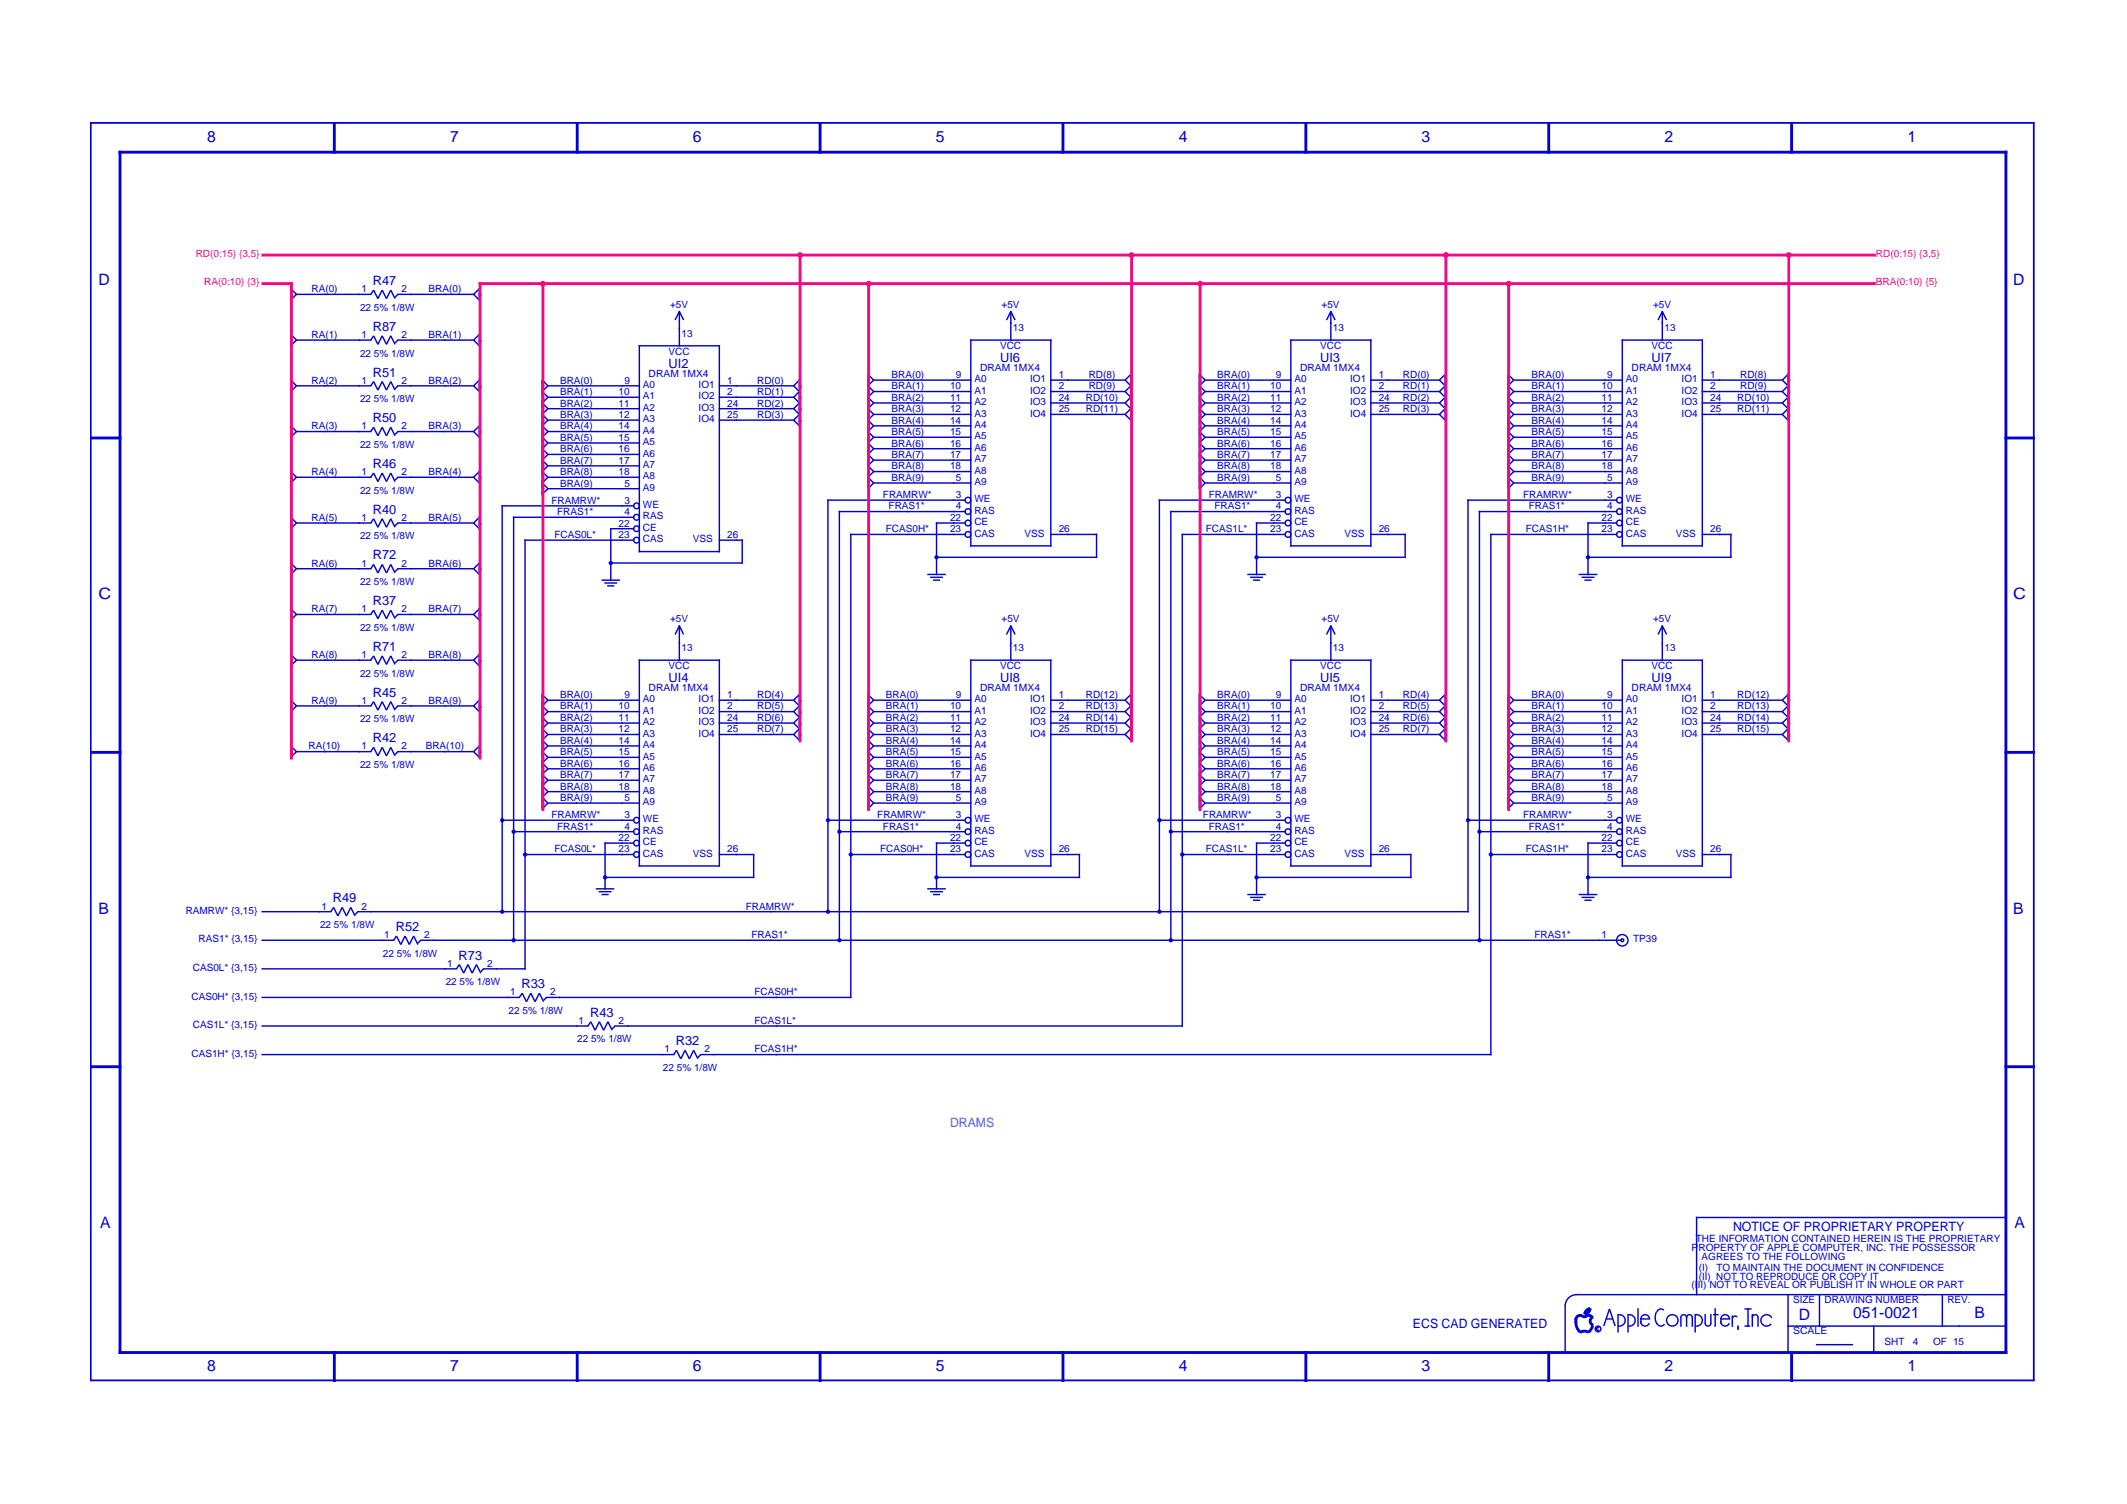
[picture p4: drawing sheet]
<svg xmlns="http://www.w3.org/2000/svg" width="420mm" height="297mm" viewBox="0 0 420 297" stroke-linecap="round" stroke-linejoin="round" font-family="sans-serif">
<path d="M17.8 24.3h384.1M17.9 24.1v248.7M401.7 24.1v248.7M17.8 272.6h384.1" fill="none" stroke="#0000d3" stroke-width=".35"/>
<g fill="none" stroke="#0000d3" stroke-width=".56">
<path d="M23.4 30.1h373.1M23.7 29.8v237.6M66 24.1v6.2M114 24.1v6.2M162 24.1v6.2M210 24.1v6.2M258 24.1v6.2M305.9 24.1v6.2M353.9 24.1v6.2M396.2 29.8v237.6M17.8 86.5h6.2M396 86.5h5.9"/>
<path d="M17.8 148.6h6.2M396 148.6h5.9M17.8 210.7h6.2M396 210.7h5.9M313.4 259.9l.7-.1 .5 .5M313.4 259.9a.81 .81 0 0 1-1.1-.1 .85 .85 0 0 0-1 .8M313.4 258.8l.7-.4a1.18 1.18 0 0 1-1.1 1.1zM23.4 267.1h373.1M66 266.8v6M114 266.8v6M162 266.8v6M210 266.8v6"/>
<path d="M258 266.8v6M305.9 266.8v6M311.3 260.3v.9M311.3 260.9a2.54 2.54 0 0 0 .9 2.2M312.1 263.2a1.41 1.41 0 0 1 1.7 0M314.6 261.8l-.3 .7-.5 .6M314.7 260.1a.85 .85 0 0 0-.6 .9 .85 .85 0 0 0 .7 .7M353.9 266.8v6"/>
</g>
<g fill="none" stroke="#0000d3" stroke-width=".28">
<path d="M57.4 57l1.2 1.1-1.2 1.2M57.4 56.9v2.5M58.4 58.1h15M73.2 58.1l.6-.8 .8 1.7 .9-1.7 .8 1.7 .9-1.7 .8 1.7M78.5 58.1h15.2M78.6 58.1l-.6 .6M94.7 57l-1.1 1.1 1.1 1.2M94.7 56.9v2.5M57.4 65.9v2.5M57.4 74.9v2.6M57.4 66l1.2 1.2-1.2 1.1M57.4 75.1l1.2 1.1-1.2 1.1"/>
<path d="M58.4 76.2h15M58.4 67.2h15M73.2 76.2l.6-.8 .8 1.6 .9-1.6 .8 1.6 .9-1.6 .8 1.6M73.2 67.2l.6-.9 .8 1.7 .9-1.7 .8 1.7 .9-1.7 .8 1.7M78.5 76.2h15.2M78.5 67.2h15.2M78.6 76.2l-.6 .6M78.6 67.2l-.6 .5M94.7 65.9v2.5M94.7 74.9v2.6M94.7 66l-1.1 1.2 1.1 1.1M94.7 75.1l-1.1 1.1 1.1 1.1"/>
<path d="M107.1 75.1l1.1 1.1-1.1 1.1 1.1 1.2-1.1 1.1 1.1 1.1-1.1 1.1 1.1 1.2-1.1 1.1 1.1 1.1-1.1 1.2 1.1 1.1-1.1 1.1 1.1 1.1-1.1 1.2 1.1 1.1-1.1 1.1 1.1 1.2-1.1 1.1 1.1 1.1-1.1 1.1M107.1 74.9v22.9M108.1 78.5h18.3M108.1 76.2h18.3M126.2 68.3h16M126.3 68.2v40.9M133.3 63.2l.9-1.7 .8 1.7M134.2 61.4v7M142 78.5h14.9M142 76.2h14.9M142.1 68.2v40.9M157.9 75.1l-1.1 1.1 1.1 1.1-1.1 1.2 1.1 1.1-1.1 1.1 1.1 1.1-1.1 1.2 1.1 1.1"/>
<path d="M157.9 74.9v9.3M171.4 73.9l1.2 1.2-1.2 1.1 1.2 1.1-1.2 1.2 1.2 1.1-1.2 1.1 1.2 1.1-1.2 1.2 1.2 1.1-1.2 1.1 1.2 1.2-1.2 1.1 1.2 1.1-1.2 1.1 1.2 1.2-1.2 1.1 1.2 1.1-1.2 1.2 1.2 1.1-1.2 1.1M171.4 73.8v22.9M172.4 79.6h19.5M172.4 77.3h19.5M172.4 75.1h19.5M191.6 67.2h16.1M191.8 67v40.9M198.8 63.2l.9-1.7 .8 1.7M199.7 61.4v5.9M207.4 79.6h15M207.4 77.3h15"/>
<path d="M207.4 75.1h15M207.6 67v40.9M223.4 73.9l-1.2 1.2 1.2 1.1-1.2 1.1 1.2 1.2-1.2 1.1 1.2 1.1-1.2 1.1 1.2 1.2M223.4 73.8v9.3M236.9 73.9l1.2 1.2-1.2 1.1 1.2 1.1-1.2 1.2 1.2 1.1-1.2 1.1 1.2 1.1-1.2 1.2 1.2 1.1-1.2 1.1 1.2 1.2-1.2 1.1 1.2 1.1-1.2 1.1 1.2 1.2-1.2 1.1 1.2 1.1-1.2 1.2 1.2 1.1-1.2 1.1M236.9 73.8v22.9M237.9 79.6h17.2M237.9 77.3h17.2M237.9 75.1h17.2M254.8 67.2h16.1M255 67v40.9M262 63.2l.9-1.7 .8 1.7"/>
<path d="M262.9 61.4v5.9M270.7 79.6h13.8M270.7 77.3h13.8M270.7 75.1h13.8M270.8 67v40.9M285.5 73.9l-1.2 1.2 1.2 1.1-1.2 1.1 1.2 1.2-1.2 1.1 1.2 1.1-1.2 1.1 1.2 1.2M285.5 73.8v9.3M297.9 73.9l1.1 1.2-1.1 1.1 1.1 1.1-1.1 1.2 1.1 1.1-1.1 1.1 1.1 1.1-1.1 1.2 1.1 1.1-1.1 1.1 1.1 1.2-1.1 1.1 1.1 1.1-1.1 1.1 1.1 1.2-1.1 1.1 1.1 1.1-1.1 1.2 1.1 1.1-1.1 1.1M297.9 73.8v22.9M298.9 79.6h21.7M298.9 77.3h21.7M298.9 75.1h21.7"/>
<path d="M320.3 67.2h16.1M320.5 67v40.9M327.5 63.2l.9-1.7 .8 1.7M328.4 61.4v5.9M336.1 79.6h16.1M336.1 77.3h16.1M336.1 75.1h16.1M336.3 67v40.9M353.2 73.8v9.3M353.2 73.9l-1.1 1.2 1.1 1.1-1.1 1.1 1.1 1.2-1.1 1.1 1.1 1.1-1.1 1.1 1.1 1.2M57.4 84v2.5M57.4 93v2.5"/>
<path d="M57.4 84.1l1.2 1.1-1.2 1.2M57.4 93.1l1.2 1.2-1.2 1.1M58.4 94.3h15M58.4 85.2h15M73.2 94.3l.6-.9 .8 1.7 .9-1.7 .8 1.7 .9-1.7 .8 1.7M73.2 85.2l.6-.8 .8 1.7 .9-1.7 .8 1.7 .9-1.7 .8 1.7M78.5 94.3h15.2M78.5 85.2h15.2M78.6 94.3l-.6 .5M78.6 85.2l-.6 .6M94.7 84v2.5M94.7 93v2.5"/>
<path d="M94.7 84.1l-1.1 1.1 1.1 1.2M94.7 93.1l-1.1 1.2 1.1 1.1M99.1 99.9h26.2M99.2 99.8v80.4M108.1 83h18.3M108.1 80.7h18.3M108.1 96.5h18.3M108.1 94.3h18.3M108.1 92h18.3M108.1 89.7h18.3M108.1 87.5h18.3M108.1 85.2h18.3"/>
<path d="M142 83h14.9M142 80.7h14.9M163.4 98.8h27.4M163.5 98.6v81.6M172.4 81.8h19.5M172.4 95.4h19.5M172.4 93.1h19.5M172.4 90.9h19.5M172.4 88.6h19.5M172.4 86.4h19.5M172.4 84.1h19.5M207.4 81.8h15"/>
<path d="M228.9 98.8h25.1M229 98.6v81.6M237.9 81.8h17.2M237.9 95.4h17.2M237.9 93.1h17.2M237.9 90.9h17.2M237.9 88.6h17.2M237.9 86.4h17.2M237.9 84.1h17.2M270.7 81.8h13.8M289.8 98.8h29.7M290 98.6v81.6"/>
<path d="M298.9 81.8h21.7M298.9 95.4h21.7M298.9 93.1h21.7M298.9 90.9h21.7M298.9 88.6h21.7M298.9 86.4h21.7M298.9 84.1h21.7M336.1 81.8h16.1M57.4 102v2.6M57.4 111.1v2.5M57.4 102.2l1.2 1.1-1.2 1.1M57.4 111.2l1.2 1.1-1.2 1.2"/>
<path d="M58.4 103.3h15M58.4 112.3h15M73.2 112.3l.6-.8 .8 1.7 .9-1.7 .8 1.7 .9-1.7 .8 1.7M73.2 103.3l.6-.9 .8 1.7 .9-1.7 .8 1.7 .9-1.7 .8 1.7M78.5 103.3h15.2M78.5 112.3h15.2M78.6 112.3l-.6 .6M78.6 103.3l-.6 .6M94.7 102v2.6M94.7 111.1v2.5M94.7 102.2l-1.1 1.1 1.1 1.1M94.7 111.2l-1.1 1.1 1.1 1.2"/>
<path d="M101.3 102.2h24M101.5 102v83.8M103.6 106.7h21.7M103.7 106.5v85M118.8 114.6h3.7M119.4 115.1h2.5M119.9 115.7h1.5M120.5 104.4h4.8M120.5 111.2h26.3M120.6 104.3v10.4M126.2 108.9h16M142 106.7h4.8"/>
<path d="M146.6 106.5v4.8M165.7 101h25.1M165.8 100.9v84.9M167.9 105.6h22.9M168.1 105.4v91.7M183.2 113.5h3.6M183.7 114h2.6M184.3 114.6h1.4M184.9 103.3h5.9M184.9 110.1h31.8M185 103.2v10.4M191.6 107.8h16.1"/>
<path d="M207.4 105.6h9.3M216.6 105.4v4.8M231.1 101h22.9M231.3 100.9v84.9M233.4 105.6h20.6M233.5 105.4v97.4M246.4 113.5h3.6M246.9 114h2.6M247.5 114.6h1.4M248.1 103.3h5.9M248.1 110.1h29.6M248.2 103.2v10.4"/>
<path d="M254.8 107.8h16.1M270.7 105.6h7M277.6 105.4v4.8M292.1 101h27.4M292.2 100.9v84.9M294.4 105.6h25.1M294.5 105.4v103M311.9 113.5h3.6M312.4 114h2.6M313 114.6h1.4M313.5 103.3h6M313.5 110.1h28.6"/>
<path d="M313.7 103.2v10.4M320.3 107.8h16.1M336.1 105.6h6M341.9 105.4v4.8M57.4 120.1v2.5M57.4 129.1v2.6M57.4 138.1v2.6M57.4 138.3l1.2 1.1-1.2 1.1M57.4 120.2l1.2 1.2-1.2 1.1M57.4 129.3l1.2 1.1-1.2 1.1M58.4 130.4h15M58.4 139.4h15"/>
<path d="M58.4 121.4h15M73.2 139.4l.6-.8 .8 1.7 .9-1.7 .8 1.7 .9-1.7 .8 1.7M73.2 130.4l.6-.9 .8 1.7 .9-1.7 .8 1.7 .9-1.7 .8 1.7M73.2 121.4l.6-.9 .8 1.7 .9-1.7 .8 1.7 .9-1.7 .8 1.7M78.5 130.4h15.2M78.5 139.4h15.2M78.5 121.4h15.2M78.6 139.4l-.6 .6M78.6 130.4l-.6 .6M78.6 121.4l-.6 .5M94.7 120.1v2.5M94.7 129.1v2.6"/>
<path d="M94.7 138.1v2.6M94.7 138.3l-1.1 1.1 1.1 1.1M94.7 120.2l-1.1 1.2 1.1 1.1M94.7 129.3l-1.1 1.1 1.1 1.1M107.1 137v22.9M107.1 137.2l1.1 1.1-1.1 1.1 1.1 1.1-1.1 1.2 1.1 1.1-1.1 1.1 1.1 1.2-1.1 1.1 1.1 1.1-1.1 1.1 1.1 1.2-1.1 1.1 1.1 1.1-1.1 1.2 1.1 1.1-1.1 1.1 1.1 1.2-1.1 1.1 1.1 1.1-1.1 1.1M108.1 138.3h18.3M126.2 130.4h16M126.3 130.2v41M133.3 125.3l.9-1.7 .8 1.7M134.2 123.5v7M142 138.3h14.9"/>
<path d="M142.1 130.2v41M157.9 137v9.3M157.9 137.2l-1.1 1.1 1.1 1.1-1.1 1.1 1.1 1.2-1.1 1.1 1.1 1.1-1.1 1.2 1.1 1.1M171.4 137v22.9M171.4 137.2l1.2 1.1-1.2 1.1 1.2 1.1-1.2 1.2 1.2 1.1-1.2 1.1 1.2 1.2-1.2 1.1 1.2 1.1-1.2 1.1 1.2 1.2-1.2 1.1 1.2 1.1-1.2 1.2 1.2 1.1-1.2 1.1 1.2 1.2-1.2 1.1 1.2 1.1-1.2 1.1M172.4 138.3h19.5M191.6 130.4h16.1M191.8 130.2v41M198.8 125.3l.9-1.7 .8 1.7M199.7 123.5v7M207.4 138.3h15M207.6 130.2v41"/>
<path d="M223.4 137v9.3M223.4 137.2l-1.2 1.1 1.2 1.1-1.2 1.1 1.2 1.2-1.2 1.1 1.2 1.1-1.2 1.2 1.2 1.1M236.9 137v22.9M236.9 137.2l1.2 1.1-1.2 1.1 1.2 1.1-1.2 1.2 1.2 1.1-1.2 1.1 1.2 1.2-1.2 1.1 1.2 1.1-1.2 1.1 1.2 1.2-1.2 1.1 1.2 1.1-1.2 1.2 1.2 1.1-1.2 1.1 1.2 1.2-1.2 1.1 1.2 1.1-1.2 1.1M237.9 138.3h17.2M254.8 130.4h16.1M255 130.2v41M262 125.3l.9-1.7 .8 1.7M262.9 123.5v7M270.7 138.3h13.8M270.8 130.2v41M285.5 137v9.3"/>
<path d="M285.5 137.2l-1.2 1.1 1.2 1.1-1.2 1.1 1.2 1.2-1.2 1.1 1.2 1.1-1.2 1.2 1.2 1.1M297.9 137v22.9M297.9 137.2l1.1 1.1-1.1 1.1 1.1 1.1-1.1 1.2 1.1 1.1-1.1 1.1 1.1 1.2-1.1 1.1 1.1 1.1-1.1 1.1 1.1 1.2-1.1 1.1 1.1 1.1-1.1 1.2 1.1 1.1-1.1 1.1 1.1 1.2-1.1 1.1 1.1 1.1-1.1 1.1M298.9 138.3h21.7M320.3 130.4h16.1M320.5 130.2v41M327.5 125.3l.9-1.7 .8 1.7M328.4 123.5v7M336.1 138.3h16.1M336.3 130.2v41M353.2 137v9.3M353.2 137.2l-1.1 1.1 1.1 1.1-1.1 1.1 1.1 1.2-1.1 1.1 1.1 1.1-1.1 1.2 1.1 1.1"/>
<path d="M57.4 147.2v2.5M57.4 147.3l1.2 1.1-1.2 1.2M58.4 148.4h15M73.2 148.4l.6-.8 .8 1.7 .9-1.7 .8 1.7 .9-1.7 .8 1.7M78.5 148.4h15.2M78.6 148.4l-.6 .6M94.7 147.2v2.5M94.7 147.3l-1.1 1.1 1.1 1.2M108.1 145.1h18.3M108.1 142.8h18.3M108.1 140.5h18.3M108.1 158.6h18.3"/>
<path d="M108.1 156.4h18.3M108.1 154.1h18.3M108.1 151.8h18.3M108.1 149.6h18.3M108.1 147.3h18.3M142 145.1h14.9M142 142.8h14.9M142 140.5h14.9M172.4 145.1h19.5M172.4 142.8h19.5M172.4 140.5h19.5M172.4 158.6h19.5"/>
<path d="M172.4 156.4h19.5M172.4 154.1h19.5M172.4 151.8h19.5M172.4 149.6h19.5M172.4 147.3h19.5M207.4 145.1h15M207.4 142.8h15M207.4 140.5h15M237.9 145.1h17.2M237.9 142.8h17.2M237.9 140.5h17.2M237.9 158.6h17.2"/>
<path d="M237.9 156.4h17.2M237.9 154.1h17.2M237.9 151.8h17.2M237.9 149.6h17.2M237.9 147.3h17.2M270.7 145.1h13.8M270.7 142.8h13.8M270.7 140.5h13.8M298.9 145.1h21.7M298.9 142.8h21.7M298.9 140.5h21.7M298.9 158.6h21.7"/>
<path d="M298.9 156.4h21.7M298.9 154.1h21.7M298.9 151.8h21.7M298.9 149.6h21.7M298.9 147.3h21.7M336.1 145.1h16.1M336.1 142.8h16.1M336.1 140.5h16.1M99.1 162h26.2M101.3 164.3h24M103.6 168.8h21.7M117.7 175.5h3.7"/>
<path d="M118.3 176.1h2.5M118.8 176.7h1.4M119.4 166.5h5.9M119.4 173.3h29.6M119.5 166.4v9.3M126.2 171h16M142 168.8h7M148.9 168.6v4.8M163.4 162h27.4M165.7 164.3h25.1M167.9 168.8h22.9M183.2 175.5h3.6"/>
<path d="M183.7 176.1h2.6M184.3 176.7h1.4M184.9 166.5h5.9M184.9 173.3h28.5M185 166.4v9.3M191.6 171h16.1M207.4 168.8h6M213.2 168.6v4.8M228.9 162h25.1M231.1 164.3h22.9M233.4 168.8h20.6M246.4 176.7h3.6"/>
<path d="M246.9 177.2h2.6M247.5 177.8h1.4M248.1 166.5h5.9M248.1 173.3h30.7M248.2 166.4v10.4M254.8 171h16.1M270.7 168.8h8.1M278.7 168.6v4.8M289.8 162h29.7M292.1 164.3h27.4M294.4 168.8h25.1M311.9 176.7h3.6"/>
<path d="M312.4 177.2h2.6M313 177.8h1.4M313.5 166.5h6M313.5 173.3h28.6M313.7 166.4v10.4M320.3 171h16.1M336.1 168.8h6M341.9 168.6v4.8M51.6 185.7h26.3M51.6 180.1h13.9M51.6 191.3h38.7M51.6 197h51.1"/>
<path d="M65.3 180.1l.6-.9 .8 1.7 .9-1.7 .8 1.7 .9-1.7 .8 1.7M70.6 180.1h219.5M70.7 180.1l-.6 .5M77.8 185.7l.5-.8 .9 1.6 .8-1.6 .9 1.6 .8-1.6 .8 1.6M83 185.7h237.3M83.1 185.7l-.6 .6M90.2 191.3l.5-.8 .9 1.7 .8-1.7 .9 1.7 .8-1.7 .9 1.7M95.4 191.3h8.5M95.5 191.3l-.5 .6M102.6 197l.6-.9 .8 1.7 .8-1.7 .9 1.7 .8-1.7 .9 1.7M107.8 197h60.4M107.9 197l-.5 .6"/>
<path d="M51.6 208.3h81.6M51.6 202.6h64.7M116.1 202.6l.6-.8 .8 1.7 .9-1.7 .8 1.7 .9-1.7 .8 1.7M121.4 202.6h112.3M121.5 202.6l-.6 .6M133.1 208.3l.5-.9 .9 1.7 .8-1.7 .9 1.7 .8-1.7 .9 1.7M138.3 208.3h156.3M138.4 208.3l-.5 .5M309.2 257.8v9.3M311.3 255.7h84.9M311.4 255.7a2.26 2.26 0 0 0-2.2 2.3M319.6 259.5v3.7"/>
<path d="M319.6 259.7a1.13 1.13 0 0 1 1.4 1.1 1.13 1.13 0 0 1-1.4 1.1M321.6 259.5v3.7M321.6 259.7a1.13 1.13 0 0 1 1.4 1.1 1.13 1.13 0 0 1-1.4 1.1M323.6 258.4v3.6M327.2 259.1a2.54 2.54 0 0 0 .1 2.5M327.5 258.8l-.3 .3M328.7 258.8l-.7-.3-.6 .4M334.9 259.5v3.7M334.9 259.7a1.13 1.13 0 0 1 1.4 1.1 1.13 1.13 0 0 1-1.4 1.1M335 240.5h61.2M335.1 240.3v15.5M336.8 259.5v2"/>
<path d="M338 259.5v2M338.4 259.6h1.1M338.8 258.4v3.6M342.2 259.8v2.2M344.6 258.5h1.4M345.3 258.4v3.6M346.1 259.5v2.5M353.2 255.6v11.5M359.4 255.6v6.4M383.7 255.6v6.4M315.9 262.3a.28 .28 0 0 0-.4 0 .28 .28 0 0 0 0 .4 .28 .28 0 0 0 .4 0M316.8 261.9l1.1-3.4 1.2 3.4"/>
<path d="M317.2 260.5h1.4M324 260.5h2M324.1 260.5a.85 .85 0 0 1 .9-.9 .85 .85 0 0 1 .8 .9M324.1 260.3v1.2M324.2 261.3a.85 .85 0 0 0 .8 .6 .85 .85 0 0 0 .8-.6M327.2 261.3l.3 .3M328.8 261.5l-.6 .4-.7-.2M332 260.2a.56 .56 0 0 1 .6-.6 .56 .56 0 0 1 .6 .6 .56 .56 0 0 1 .5-.6 .56 .56 0 0 1 .6 .6M332 260.1v1.9M333.2 260.1v1.9M334.3 260.1v1.9M336.8 261.3a.56 .56 0 0 0 .6 .6 .56 .56 0 0 0 .6-.6"/>
<path d="M339.8 260.5h2M339.9 260.5a.85 .85 0 0 1 .9-.9 .85 .85 0 0 1 .8 .9M339.9 260.3v1.2M340 261.3a.85 .85 0 0 0 .8 .6 .85 .85 0 0 0 .8-.6M343.2 260.1l-.5-.2-.4 .3M343.3 261.8v.8M344.6 261.9h1.1M346.1 260.2a.56 .56 0 0 1 .6-.6 .56 .56 0 0 1 .6 .6M347.3 260.1v1.9M350 260.3a1.13 1.13 0 0 0-1.7-.5 1.13 1.13 0 0 0-.1 1.8 1.13 1.13 0 0 0 1.7-.1M353.1 261.9h43.1M358.7 265.6h7.3"/>
<path d="M370.1 261.8v5.3"/>
<circle cx="125.7" cy="99.9" r=".56"/>
<circle cx="191.2" cy="98.8" r=".56"/>
<circle cx="254.4" cy="98.8" r=".56"/>
<circle cx="319.9" cy="98.8" r=".56"/>
<circle cx="120.6" cy="111.2" r=".28"/>
<circle cx="125.7" cy="102.2" r=".56"/>
<circle cx="125.7" cy="106.7" r=".56"/>
<circle cx="125.7" cy="104.4" r=".56"/>
<circle cx="185" cy="110.1" r=".28"/>
<circle cx="191.2" cy="101" r=".56"/>
<circle cx="191.2" cy="103.3" r=".56"/>
<circle cx="191.2" cy="105.6" r=".56"/>
<circle cx="248.2" cy="110.1" r=".28"/>
<circle cx="254.4" cy="103.3" r=".56"/>
<circle cx="254.4" cy="105.6" r=".56"/>
<circle cx="254.4" cy="101" r=".56"/>
<circle cx="313.7" cy="110.1" r=".28"/>
<circle cx="319.9" cy="103.3" r=".56"/>
<circle cx="319.9" cy="101" r=".56"/>
<circle cx="319.9" cy="105.6" r=".56"/>
<circle cx="99.2" cy="162" r=".28"/>
<circle cx="101.5" cy="164.3" r=".28"/>
<circle cx="103.7" cy="168.8" r=".28"/>
<circle cx="119.5" cy="173.3" r=".28"/>
<circle cx="125.7" cy="168.8" r=".56"/>
<circle cx="125.7" cy="164.3" r=".56"/>
<circle cx="125.7" cy="166.5" r=".56"/>
<circle cx="125.7" cy="162" r=".56"/>
<circle cx="163.5" cy="162" r=".28"/>
<circle cx="165.8" cy="164.3" r=".28"/>
<circle cx="168.1" cy="168.8" r=".28"/>
<circle cx="185" cy="173.3" r=".28"/>
<circle cx="191.2" cy="166.5" r=".56"/>
<circle cx="191.2" cy="168.8" r=".56"/>
<circle cx="191.2" cy="164.3" r=".56"/>
<circle cx="191.2" cy="162" r=".56"/>
<circle cx="229" cy="162" r=".28"/>
<circle cx="231.3" cy="164.3" r=".28"/>
<circle cx="233.5" cy="168.8" r=".28"/>
<circle cx="248.2" cy="173.3" r=".28"/>
<circle cx="254.4" cy="164.3" r=".56"/>
<circle cx="254.4" cy="168.8" r=".56"/>
<circle cx="254.4" cy="166.5" r=".56"/>
<circle cx="254.4" cy="162" r=".56"/>
<circle cx="290" cy="162" r=".28"/>
<circle cx="292.2" cy="164.3" r=".28"/>
<circle cx="294.5" cy="168.8" r=".28"/>
<circle cx="313.7" cy="173.3" r=".28"/>
<circle cx="319.9" cy="168.8" r=".56"/>
<circle cx="319.9" cy="166.5" r=".56"/>
<circle cx="319.9" cy="164.3" r=".56"/>
<circle cx="319.9" cy="162" r=".56"/>
<circle cx="99.2" cy="180.1" r=".28"/>
<circle cx="101.5" cy="185.7" r=".28"/>
<circle cx="163.5" cy="180.1" r=".28"/>
<circle cx="165.8" cy="185.7" r=".28"/>
<circle cx="229" cy="180.1" r=".28"/>
<circle cx="231.3" cy="185.7" r=".28"/>
<circle cx="292.2" cy="185.7" r=".28"/>
<circle cx="320.5" cy="185.7" r=".28"/>
<circle cx="320.5" cy="185.7" r="1.13"/>
<circle cx="315.7" cy="262.5" r=".56"/>
<circle cx="330.3" cy="260.8" r="1.13"/>
</g>
<g fill="none" stroke="#f20884" stroke-width=".56">
<path d="M51.6 50.4h319M51.6 56h6.3M57.6 55.7v94.3M94.5 56h276.1M94.8 55.7v94.3M107.2 55.7v104.5M158 50.1v96.5M171.6 55.7v104.5M223.5 50.1v96.5M237.1 55.7v104.5M285.6 50.1v96.5M298 55.7v104.5"/>
<path d="M353.3 50.1v96.5"/>
<circle cx="107.2" cy="56" r=".28"/>
<circle cx="158" cy="50.4" r=".28"/>
<circle cx="171.6" cy="56" r=".28"/>
<circle cx="223.5" cy="50.4" r=".28"/>
<circle cx="237.1" cy="56" r=".28"/>
<circle cx="285.6" cy="50.4" r=".28"/>
<circle cx="298" cy="56" r=".28"/>
<circle cx="353.3" cy="50.4" r=".28"/>
</g>
<g font-size="3.1" fill="#0000d3">
<text x="40.9" y="28.1">8</text>
<text x="88.9" y="28.1">7</text>
<text x="136.9" y="28.1">6</text>
<text x="184.9" y="28.1">5</text>
<text x="232.8" y="28.1">4</text>
<text x="280.8" y="28.1">3</text>
<text x="328.8" y="28.1">2</text>
<text x="376.8" y="28.1">1</text>
<text x="19.5" y="56.3">D</text>
<text x="397.7" y="56.3">D</text>
<text x="19.5" y="118.4">C</text>
<text x="397.7" y="118.4">C</text>
<text x="19.5" y="180.5">B</text>
<text x="397.7" y="180.5">B</text>
<text x="19.8" y="242.6">A</text>
<text x="397.9" y="242.6">A</text>
<text x="355.3" y="260.6">D</text>
<text x="366" y="260.3">051-0021</text>
<text x="390" y="260.3">B</text>
<text x="40.9" y="270.8">8</text>
<text x="88.9" y="270.8">7</text>
<text x="136.9" y="270.8">6</text>
<text x="184.9" y="270.8">5</text>
<text x="232.8" y="270.8">4</text>
<text x="280.8" y="270.8">3</text>
<text x="328.8" y="270.8">2</text>
<text x="376.8" y="270.8">1</text>
</g>
<g font-size="2.5" fill="#0000d3">
<text x="73.7" y="56.3">R47</text>
<text x="73.7" y="65.3">R87</text>
<text x="197.6" y="71.5">UI6</text>
<text x="260.8" y="71.5">UI3</text>
<text x="326.2" y="71.5">UI7</text>
<text x="73.7" y="74.4">R51</text>
<text x="132.1" y="72.7">UI2</text>
<text x="73.7" y="83.4">R50</text>
<text x="73.7" y="92.4">R46</text>
<text x="73.7" y="101.5">R40</text>
<text x="73.7" y="110.5">R72</text>
<text x="73.7" y="119.5">R37</text>
<text x="73.7" y="128.6">R71</text>
<text x="73.7" y="137.6">R45</text>
<text x="132.1" y="134.8">UI4</text>
<text x="197.6" y="134.8">UI8</text>
<text x="260.8" y="134.8">UI5</text>
<text x="326.2" y="134.8">UI9</text>
<text x="73.7" y="146.6">R42</text>
<text x="65.8" y="178.2">R49</text>
<text x="78.2" y="183.9">R52</text>
<text x="90.6" y="189.5">R73</text>
<text x="103" y="195.2">R33</text>
<text x="116.6" y="200.8">R43</text>
<text x="133.5" y="206.4">R32</text>
<text x="342.3" y="243.1">NOTICE OF PROPRIETARY PROPERTY</text>
<text x="279.1" y="262.3">ECS CAD GENERATED</text>
</g>
<text font-size="2.5" fill="#02abea" x="187.7" y="222.5">DRAMS</text>
<g font-size="2" fill="#f20884">
<text x="38.7" y="50.7">RD(0:15) {3,5}</text>
<text x="370.6" y="50.7">RD(0:15) {3,5}</text>
<text x="40.4" y="56.3">RA(0:10) {3}</text>
<text x="370.6" y="56.3">BRA(0:10) {5}</text>
</g>
<g font-size="2" fill="#0000d3">
<text x="61.5" y="57.7">RA(0)</text>
<text x="71.4" y="57.7">1</text>
<text x="79.3" y="57.7">2</text>
<text x="84.7" y="57.7">BRA(0)</text>
<text x="71.1" y="61.4">22 5% 1/8W</text>
<text x="132.4" y="60.8">+5V</text>
<text x="197.8" y="60.8">+5V</text>
<text x="200.1" y="65.3">13</text>
<text x="261.1" y="60.8">+5V</text>
<text x="263.3" y="65.3">13</text>
<text x="326.5" y="60.8">+5V</text>
<text x="328.8" y="65.3">13</text>
<text x="61.5" y="66.7">RA(1)</text>
<text x="71.1" y="70.4">22 5% 1/8W</text>
<text x="71.4" y="66.7">1</text>
<text x="79.3" y="66.7">2</text>
<text x="84.7" y="66.7">BRA(1)</text>
<text x="132.1" y="70.1">VCC</text>
<text x="134.6" y="66.5">13</text>
<text x="197.6" y="69">VCC</text>
<text x="260.8" y="69">VCC</text>
<text x="326.2" y="69">VCC</text>
<text x="61.5" y="75.8">RA(2)</text>
<text x="71.4" y="75.8">1</text>
<text x="79.3" y="75.8">2</text>
<text x="84.7" y="75.8">BRA(2)</text>
<text x="110.6" y="75.8">BRA(0)</text>
<text x="123.3" y="75.8">9</text>
<text x="127" y="76.6">A0</text>
<text x="128.1" y="74.4">DRAM 1MX4</text>
<text x="138" y="76.6">IO1</text>
<text x="143.7" y="75.8">1</text>
<text x="149.6" y="75.8">RD(0)</text>
<text x="176.1" y="76.9">BRA(1)</text>
<text x="176.1" y="74.6">BRA(0)</text>
<text x="187.7" y="76.9">10</text>
<text x="188.8" y="74.6">9</text>
<text x="192.5" y="75.5">A0</text>
<text x="192.5" y="77.8">A1</text>
<text x="193.6" y="73.2">DRAM 1MX4</text>
<text x="203.5" y="75.5">IO1</text>
<text x="203.5" y="77.8">IO2</text>
<text x="209.1" y="74.6">1</text>
<text x="209.1" y="76.9">2</text>
<text x="215.1" y="76.9">RD(9)</text>
<text x="215.1" y="74.6">RD(8)</text>
<text x="240.5" y="76.9">BRA(1)</text>
<text x="240.5" y="74.6">BRA(0)</text>
<text x="250.9" y="76.9">10</text>
<text x="252" y="74.6">9</text>
<text x="255.7" y="75.5">A0</text>
<text x="255.7" y="77.8">A1</text>
<text x="256.8" y="73.2">DRAM 1MX4</text>
<text x="266.7" y="75.5">IO1</text>
<text x="266.7" y="77.8">IO2</text>
<text x="272.3" y="74.6">1</text>
<text x="272.3" y="76.9">2</text>
<text x="277.1" y="76.9">RD(1)</text>
<text x="277.1" y="74.6">RD(0)</text>
<text x="302.5" y="76.9">BRA(1)</text>
<text x="302.5" y="74.6">BRA(0)</text>
<text x="316.4" y="76.9">10</text>
<text x="317.5" y="74.6">9</text>
<text x="321.2" y="75.5">A0</text>
<text x="321.2" y="77.8">A1</text>
<text x="322.3" y="73.2">DRAM 1MX4</text>
<text x="332.2" y="75.5">IO1</text>
<text x="332.2" y="77.8">IO2</text>
<text x="337.8" y="74.6">1</text>
<text x="337.8" y="76.9">2</text>
<text x="343.7" y="76.9">RD(9)</text>
<text x="343.7" y="74.6">RD(8)</text>
<text x="71.1" y="79.4">22 5% 1/8W</text>
<text x="110.6" y="82.5">BRA(3)</text>
<text x="110.6" y="80.3">BRA(2)</text>
<text x="110.6" y="78">BRA(1)</text>
<text x="122.2" y="78">10</text>
<text x="122.2" y="80.3">11</text>
<text x="122.2" y="82.5">12</text>
<text x="127" y="78.9">A1</text>
<text x="127" y="81.1">A2</text>
<text x="127" y="83.4">A3</text>
<text x="138" y="78.9">IO2</text>
<text x="138" y="81.1">IO3</text>
<text x="138" y="83.4">IO4</text>
<text x="143.7" y="78">2</text>
<text x="143.7" y="80.3">24</text>
<text x="143.7" y="82.5">25</text>
<text x="149.6" y="82.5">RD(3)</text>
<text x="149.6" y="80.3">RD(2)</text>
<text x="149.6" y="78">RD(1)</text>
<text x="176.1" y="83.7">BRA(4)</text>
<text x="176.1" y="81.4">BRA(3)</text>
<text x="176.1" y="79.2">BRA(2)</text>
<text x="187.7" y="79.2">11</text>
<text x="187.7" y="81.4">12</text>
<text x="187.7" y="83.7">14</text>
<text x="192.5" y="80">A2</text>
<text x="192.5" y="82.3">A3</text>
<text x="203.5" y="80">IO3</text>
<text x="203.5" y="82.3">IO4</text>
<text x="209.1" y="79.2">24</text>
<text x="209.1" y="81.4">25</text>
<text x="214.5" y="81.4">RD(11)</text>
<text x="214.5" y="79.2">RD(10)</text>
<text x="240.5" y="83.7">BRA(4)</text>
<text x="240.5" y="79.2">BRA(2)</text>
<text x="240.5" y="81.4">BRA(3)</text>
<text x="250.9" y="79.2">11</text>
<text x="250.9" y="81.4">12</text>
<text x="250.9" y="83.7">14</text>
<text x="255.7" y="80">A2</text>
<text x="255.7" y="82.3">A3</text>
<text x="266.7" y="80">IO3</text>
<text x="266.7" y="82.3">IO4</text>
<text x="272.3" y="79.2">24</text>
<text x="272.3" y="81.4">25</text>
<text x="277.1" y="79.2">RD(2)</text>
<text x="277.1" y="81.4">RD(3)</text>
<text x="302.5" y="83.7">BRA(4)</text>
<text x="302.5" y="79.2">BRA(2)</text>
<text x="302.5" y="81.4">BRA(3)</text>
<text x="316.4" y="79.2">11</text>
<text x="316.4" y="81.4">12</text>
<text x="316.4" y="83.7">14</text>
<text x="321.2" y="80">A2</text>
<text x="321.2" y="82.3">A3</text>
<text x="332.2" y="80">IO3</text>
<text x="332.2" y="82.3">IO4</text>
<text x="337.8" y="79.2">24</text>
<text x="337.8" y="81.4">25</text>
<text x="343.2" y="81.4">RD(11)</text>
<text x="343.2" y="79.2">RD(10)</text>
<text x="61.5" y="84.8">RA(3)</text>
<text x="71.1" y="88.5">22 5% 1/8W</text>
<text x="71.4" y="84.8">1</text>
<text x="79.3" y="84.8">2</text>
<text x="84.7" y="84.8">BRA(3)</text>
<text x="110.6" y="84.8">BRA(4)</text>
<text x="110.6" y="87.1">BRA(5)</text>
<text x="110.6" y="89.3">BRA(6)</text>
<text x="122.2" y="84.8">14</text>
<text x="122.2" y="87.1">15</text>
<text x="122.2" y="89.3">16</text>
<text x="127" y="85.7">A4</text>
<text x="127" y="87.9">A5</text>
<text x="176.1" y="85.9">BRA(5)</text>
<text x="176.1" y="88.2">BRA(6)</text>
<text x="187.7" y="85.9">15</text>
<text x="187.7" y="88.2">16</text>
<text x="192.5" y="84.5">A4</text>
<text x="192.5" y="86.8">A5</text>
<text x="192.5" y="89">A6</text>
<text x="240.5" y="85.9">BRA(5)</text>
<text x="240.5" y="88.2">BRA(6)</text>
<text x="250.9" y="85.9">15</text>
<text x="250.9" y="88.2">16</text>
<text x="255.7" y="84.5">A4</text>
<text x="255.7" y="86.8">A5</text>
<text x="255.7" y="89">A6</text>
<text x="302.5" y="85.9">BRA(5)</text>
<text x="302.5" y="88.2">BRA(6)</text>
<text x="316.4" y="85.9">15</text>
<text x="316.4" y="88.2">16</text>
<text x="321.2" y="84.5">A4</text>
<text x="321.2" y="86.8">A5</text>
<text x="321.2" y="89">A6</text>
<text x="61.5" y="93.8">RA(4)</text>
<text x="71.4" y="93.8">1</text>
<text x="79.3" y="93.8">2</text>
<text x="84.7" y="93.8">BRA(4)</text>
<text x="110.6" y="93.8">BRA(8)</text>
<text x="110.6" y="91.6">BRA(7)</text>
<text x="122.2" y="91.6">17</text>
<text x="122.2" y="93.8">18</text>
<text x="127" y="90.2">A6</text>
<text x="127" y="92.4">A7</text>
<text x="127" y="94.7">A8</text>
<text x="176.1" y="95">BRA(9)</text>
<text x="176.1" y="90.5">BRA(7)</text>
<text x="176.1" y="92.7">BRA(8)</text>
<text x="187.7" y="90.5">17</text>
<text x="187.7" y="92.7">18</text>
<text x="188.8" y="95">5</text>
<text x="192.5" y="91.3">A7</text>
<text x="192.5" y="93.6">A8</text>
<text x="192.5" y="95.8">A9</text>
<text x="240.5" y="95">BRA(9)</text>
<text x="240.5" y="90.5">BRA(7)</text>
<text x="240.5" y="92.7">BRA(8)</text>
<text x="250.9" y="90.5">17</text>
<text x="250.9" y="92.7">18</text>
<text x="252" y="95">5</text>
<text x="255.7" y="91.3">A7</text>
<text x="255.7" y="93.6">A8</text>
<text x="255.7" y="95.8">A9</text>
<text x="302.5" y="95">BRA(9)</text>
<text x="302.5" y="90.5">BRA(7)</text>
<text x="302.5" y="92.7">BRA(8)</text>
<text x="316.4" y="90.5">17</text>
<text x="316.4" y="92.7">18</text>
<text x="317.5" y="95">5</text>
<text x="321.2" y="91.3">A7</text>
<text x="321.2" y="93.6">A8</text>
<text x="321.2" y="95.8">A9</text>
<text x="71.1" y="97.5">22 5% 1/8W</text>
<text x="108.9" y="99.5">FRAMRW*</text>
<text x="110.1" y="101.7">FRAS1*</text>
<text x="110.6" y="96.1">BRA(9)</text>
<text x="123.3" y="96.1">5</text>
<text x="123.3" y="101.7">4</text>
<text x="123.3" y="99.5">3</text>
<text x="127" y="96.9">A9</text>
<text x="127" y="100.3">WE</text>
<text x="174.4" y="98.4">FRAMRW*</text>
<text x="175.5" y="100.6">FRAS1*</text>
<text x="188.8" y="100.6">4</text>
<text x="188.8" y="98.4">3</text>
<text x="192.5" y="101.5">RAS</text>
<text x="192.5" y="99.2">WE</text>
<text x="238.8" y="98.4">FRAMRW*</text>
<text x="239.9" y="100.6">FRAS1*</text>
<text x="252" y="100.6">4</text>
<text x="252" y="98.4">3</text>
<text x="255.7" y="101.5">RAS</text>
<text x="255.7" y="99.2">WE</text>
<text x="300.8" y="98.4">FRAMRW*</text>
<text x="302" y="100.6">FRAS1*</text>
<text x="317.5" y="100.6">4</text>
<text x="317.5" y="98.4">3</text>
<text x="321.2" y="101.5">RAS</text>
<text x="321.2" y="99.2">WE</text>
<text x="61.5" y="102.9">RA(5)</text>
<text x="71.1" y="106.5">22 5% 1/8W</text>
<text x="71.4" y="102.9">1</text>
<text x="79.3" y="102.9">2</text>
<text x="84.7" y="102.9">BRA(5)</text>
<text x="109.5" y="106.3">FCAS0L*</text>
<text x="122.2" y="106.3">23</text>
<text x="122.2" y="104">22</text>
<text x="127" y="107.1">CAS</text>
<text x="127" y="104.8">CE</text>
<text x="127" y="102.6">RAS</text>
<text x="136.9" y="107.1">VSS</text>
<text x="143.7" y="106.3">26</text>
<text x="175" y="105.1">FCAS0H*</text>
<text x="187.7" y="105.1">23</text>
<text x="187.7" y="102.9">22</text>
<text x="192.5" y="106">CAS</text>
<text x="192.5" y="103.7">CE</text>
<text x="202.4" y="106">VSS</text>
<text x="209.1" y="105.1">26</text>
<text x="238.2" y="105.1">FCAS1L*</text>
<text x="250.9" y="105.1">23</text>
<text x="250.9" y="102.9">22</text>
<text x="255.7" y="106">CAS</text>
<text x="255.7" y="103.7">CE</text>
<text x="265.6" y="106">VSS</text>
<text x="272.3" y="105.1">26</text>
<text x="301.4" y="105.1">FCAS1H*</text>
<text x="316.4" y="105.1">23</text>
<text x="316.4" y="102.9">22</text>
<text x="321.2" y="106">CAS</text>
<text x="321.2" y="103.7">CE</text>
<text x="331" y="106">VSS</text>
<text x="337.8" y="105.1">26</text>
<text x="61.5" y="111.9">RA(6)</text>
<text x="71.4" y="111.9">1</text>
<text x="79.3" y="111.9">2</text>
<text x="84.7" y="111.9">BRA(6)</text>
<text x="71.1" y="115.6">22 5% 1/8W</text>
<text x="61.5" y="120.9">RA(7)</text>
<text x="71.1" y="124.6">22 5% 1/8W</text>
<text x="71.4" y="120.9">1</text>
<text x="79.3" y="120.9">2</text>
<text x="84.7" y="120.9">BRA(7)</text>
<text x="132.4" y="122.9">+5V</text>
<text x="197.8" y="122.9">+5V</text>
<text x="261.1" y="122.9">+5V</text>
<text x="326.5" y="122.9">+5V</text>
<text x="61.5" y="130">RA(8)</text>
<text x="71.4" y="130">1</text>
<text x="79.3" y="130">2</text>
<text x="84.7" y="130">BRA(8)</text>
<text x="134.6" y="128.6">13</text>
<text x="200.1" y="128.6">13</text>
<text x="263.3" y="128.6">13</text>
<text x="328.8" y="128.6">13</text>
<text x="71.1" y="133.6">22 5% 1/8W</text>
<text x="110.6" y="137.9">BRA(0)</text>
<text x="123.3" y="137.9">9</text>
<text x="128.1" y="136.5">DRAM 1MX4</text>
<text x="132.1" y="132.2">VCC</text>
<text x="143.7" y="137.9">1</text>
<text x="149.6" y="137.9">RD(4)</text>
<text x="175" y="137.9">BRA(0)</text>
<text x="188.8" y="137.9">9</text>
<text x="193.6" y="136.5">DRAM 1MX4</text>
<text x="197.6" y="132.2">VCC</text>
<text x="209.1" y="137.9">1</text>
<text x="214.5" y="137.9">RD(12)</text>
<text x="240.5" y="137.9">BRA(0)</text>
<text x="252" y="137.9">9</text>
<text x="256.8" y="136.5">DRAM 1MX4</text>
<text x="260.8" y="132.2">VCC</text>
<text x="272.3" y="137.9">1</text>
<text x="277.1" y="137.9">RD(4)</text>
<text x="302.5" y="137.9">BRA(0)</text>
<text x="317.5" y="137.9">9</text>
<text x="322.3" y="136.5">DRAM 1MX4</text>
<text x="326.2" y="132.2">VCC</text>
<text x="337.8" y="137.9">1</text>
<text x="343.2" y="137.9">RD(12)</text>
<text x="61.5" y="139">RA(9)</text>
<text x="71.1" y="142.7">22 5% 1/8W</text>
<text x="71.4" y="139">1</text>
<text x="79.3" y="139">2</text>
<text x="84.7" y="139">BRA(9)</text>
<text x="110.6" y="140.1">BRA(1)</text>
<text x="110.6" y="142.4">BRA(2)</text>
<text x="122.2" y="140.1">10</text>
<text x="122.2" y="142.4">11</text>
<text x="127" y="138.7">A0</text>
<text x="127" y="141">A1</text>
<text x="127" y="143.2">A2</text>
<text x="138" y="138.7">IO1</text>
<text x="138" y="141">IO2</text>
<text x="138" y="143.2">IO3</text>
<text x="143.7" y="140.1">2</text>
<text x="143.7" y="142.4">24</text>
<text x="149.6" y="140.1">RD(5)</text>
<text x="149.6" y="142.4">RD(6)</text>
<text x="175" y="140.1">BRA(1)</text>
<text x="175" y="142.4">BRA(2)</text>
<text x="187.7" y="140.1">10</text>
<text x="187.7" y="142.4">11</text>
<text x="192.5" y="138.7">A0</text>
<text x="192.5" y="141">A1</text>
<text x="192.5" y="143.2">A2</text>
<text x="203.5" y="138.7">IO1</text>
<text x="203.5" y="141">IO2</text>
<text x="203.5" y="143.2">IO3</text>
<text x="209.1" y="140.1">2</text>
<text x="209.1" y="142.4">24</text>
<text x="214.5" y="140.1">RD(13)</text>
<text x="214.5" y="142.4">RD(14)</text>
<text x="240.5" y="140.1">BRA(1)</text>
<text x="240.5" y="142.4">BRA(2)</text>
<text x="250.9" y="140.1">10</text>
<text x="250.9" y="142.4">11</text>
<text x="255.7" y="138.7">A0</text>
<text x="255.7" y="141">A1</text>
<text x="255.7" y="143.2">A2</text>
<text x="266.7" y="138.7">IO1</text>
<text x="266.7" y="141">IO2</text>
<text x="266.7" y="143.2">IO3</text>
<text x="272.3" y="140.1">2</text>
<text x="272.3" y="142.4">24</text>
<text x="277.1" y="140.1">RD(5)</text>
<text x="277.1" y="142.4">RD(6)</text>
<text x="302.5" y="140.1">BRA(1)</text>
<text x="302.5" y="142.4">BRA(2)</text>
<text x="316.4" y="140.1">10</text>
<text x="316.4" y="142.4">11</text>
<text x="321.2" y="138.7">A0</text>
<text x="321.2" y="141">A1</text>
<text x="321.2" y="143.2">A2</text>
<text x="332.2" y="138.7">IO1</text>
<text x="332.2" y="141">IO2</text>
<text x="332.2" y="143.2">IO3</text>
<text x="337.8" y="140.1">2</text>
<text x="337.8" y="142.4">24</text>
<text x="343.2" y="140.1">RD(13)</text>
<text x="343.2" y="142.4">RD(14)</text>
<text x="61" y="148">RA(10)</text>
<text x="71.4" y="148">1</text>
<text x="79.3" y="148">2</text>
<text x="84.1" y="148">BRA(10)</text>
<text x="110.6" y="144.6">BRA(3)</text>
<text x="110.6" y="146.9">BRA(4)</text>
<text x="110.6" y="149.2">BRA(5)</text>
<text x="122.2" y="144.6">12</text>
<text x="122.2" y="146.9">14</text>
<text x="122.2" y="149.2">15</text>
<text x="127" y="145.5">A3</text>
<text x="127" y="147.7">A4</text>
<text x="138" y="145.5">IO4</text>
<text x="143.7" y="144.6">25</text>
<text x="149.6" y="144.6">RD(7)</text>
<text x="175" y="144.6">BRA(3)</text>
<text x="175" y="146.9">BRA(4)</text>
<text x="175" y="149.2">BRA(5)</text>
<text x="187.7" y="144.6">12</text>
<text x="187.7" y="146.9">14</text>
<text x="187.7" y="149.2">15</text>
<text x="192.5" y="145.5">A3</text>
<text x="192.5" y="147.7">A4</text>
<text x="203.5" y="145.5">IO4</text>
<text x="209.1" y="144.6">25</text>
<text x="214.5" y="144.6">RD(15)</text>
<text x="240.5" y="144.6">BRA(3)</text>
<text x="240.5" y="146.9">BRA(4)</text>
<text x="240.5" y="149.2">BRA(5)</text>
<text x="250.9" y="144.6">12</text>
<text x="250.9" y="146.9">14</text>
<text x="250.9" y="149.2">15</text>
<text x="255.7" y="145.5">A3</text>
<text x="255.7" y="147.7">A4</text>
<text x="266.7" y="145.5">IO4</text>
<text x="272.3" y="144.6">25</text>
<text x="277.1" y="144.6">RD(7)</text>
<text x="302.5" y="144.6">BRA(3)</text>
<text x="302.5" y="146.9">BRA(4)</text>
<text x="302.5" y="149.2">BRA(5)</text>
<text x="316.4" y="144.6">12</text>
<text x="316.4" y="146.9">14</text>
<text x="316.4" y="149.2">15</text>
<text x="321.2" y="145.5">A3</text>
<text x="321.2" y="147.7">A4</text>
<text x="332.2" y="145.5">IO4</text>
<text x="337.8" y="144.6">25</text>
<text x="343.2" y="144.6">RD(15)</text>
<text x="71.1" y="151.7">22 5% 1/8W</text>
<text x="110.6" y="151.4">BRA(6)</text>
<text x="110.6" y="153.7">BRA(7)</text>
<text x="110.6" y="155.9">BRA(8)</text>
<text x="122.2" y="151.4">16</text>
<text x="122.2" y="153.7">17</text>
<text x="122.2" y="155.9">18</text>
<text x="127" y="150">A5</text>
<text x="127" y="152.3">A6</text>
<text x="127" y="154.5">A7</text>
<text x="175" y="151.4">BRA(6)</text>
<text x="175" y="153.7">BRA(7)</text>
<text x="175" y="155.9">BRA(8)</text>
<text x="187.7" y="151.4">16</text>
<text x="187.7" y="153.7">17</text>
<text x="187.7" y="155.9">18</text>
<text x="192.5" y="150">A5</text>
<text x="192.5" y="152.3">A6</text>
<text x="192.5" y="154.5">A7</text>
<text x="240.5" y="151.4">BRA(6)</text>
<text x="240.5" y="153.7">BRA(7)</text>
<text x="240.5" y="155.9">BRA(8)</text>
<text x="250.9" y="151.4">16</text>
<text x="250.9" y="153.7">17</text>
<text x="250.9" y="155.9">18</text>
<text x="255.7" y="150">A5</text>
<text x="255.7" y="152.3">A6</text>
<text x="255.7" y="154.5">A7</text>
<text x="302.5" y="151.4">BRA(6)</text>
<text x="302.5" y="153.7">BRA(7)</text>
<text x="302.5" y="155.9">BRA(8)</text>
<text x="316.4" y="151.4">16</text>
<text x="316.4" y="153.7">17</text>
<text x="316.4" y="155.9">18</text>
<text x="321.2" y="150">A5</text>
<text x="321.2" y="152.3">A6</text>
<text x="321.2" y="154.5">A7</text>
<text x="108.9" y="161.6">FRAMRW*</text>
<text x="110.6" y="158.2">BRA(9)</text>
<text x="123.3" y="158.2">5</text>
<text x="123.3" y="161.6">3</text>
<text x="127" y="156.8">A8</text>
<text x="127" y="159">A9</text>
<text x="173.3" y="161.6">FRAMRW*</text>
<text x="175" y="158.2">BRA(9)</text>
<text x="188.8" y="158.2">5</text>
<text x="188.8" y="161.6">3</text>
<text x="192.5" y="156.8">A8</text>
<text x="192.5" y="159">A9</text>
<text x="237.6" y="161.6">FRAMRW*</text>
<text x="240.5" y="158.2">BRA(9)</text>
<text x="252" y="158.2">5</text>
<text x="252" y="161.6">3</text>
<text x="255.7" y="156.8">A8</text>
<text x="255.7" y="159">A9</text>
<text x="300.8" y="161.6">FRAMRW*</text>
<text x="302.5" y="158.2">BRA(9)</text>
<text x="317.5" y="158.2">5</text>
<text x="317.5" y="161.6">3</text>
<text x="321.2" y="156.8">A8</text>
<text x="321.2" y="159">A9</text>
<text x="110.1" y="163.8">FRAS1*</text>
<text x="122.2" y="166.1">22</text>
<text x="123.3" y="163.8">4</text>
<text x="127" y="166.9">CE</text>
<text x="127" y="164.7">RAS</text>
<text x="127" y="162.4">WE</text>
<text x="174.4" y="163.8">FRAS1*</text>
<text x="187.7" y="166.1">22</text>
<text x="188.8" y="163.8">4</text>
<text x="192.5" y="166.9">CE</text>
<text x="192.5" y="164.7">RAS</text>
<text x="192.5" y="162.4">WE</text>
<text x="238.8" y="163.8">FRAS1*</text>
<text x="250.9" y="166.1">22</text>
<text x="252" y="163.8">4</text>
<text x="255.7" y="166.9">CE</text>
<text x="255.7" y="164.7">RAS</text>
<text x="255.7" y="162.4">WE</text>
<text x="302" y="163.8">FRAS1*</text>
<text x="316.4" y="166.1">22</text>
<text x="317.5" y="163.8">4</text>
<text x="321.2" y="166.9">CE</text>
<text x="321.2" y="164.7">RAS</text>
<text x="321.2" y="162.4">WE</text>
<text x="109.5" y="168.3">FCAS0L*</text>
<text x="122.2" y="168.3">23</text>
<text x="127" y="169.2">CAS</text>
<text x="136.9" y="169.2">VSS</text>
<text x="143.7" y="168.3">26</text>
<text x="173.8" y="168.3">FCAS0H*</text>
<text x="187.7" y="168.3">23</text>
<text x="192.5" y="169.2">CAS</text>
<text x="202.4" y="169.2">VSS</text>
<text x="209.1" y="168.3">26</text>
<text x="238.2" y="168.3">FCAS1L*</text>
<text x="250.9" y="168.3">23</text>
<text x="255.7" y="169.2">CAS</text>
<text x="265.6" y="169.2">VSS</text>
<text x="272.3" y="168.3">26</text>
<text x="301.4" y="168.3">FCAS1H*</text>
<text x="316.4" y="168.3">23</text>
<text x="321.2" y="169.2">CAS</text>
<text x="331" y="169.2">VSS</text>
<text x="337.8" y="168.3">26</text>
<text x="63.5" y="179.6">1</text>
<text x="71.4" y="179.6">2</text>
<text x="147.3" y="179.6">FRAMRW*</text>
<text x="36.7" y="180.5">RAMRW* {3,15}</text>
<text x="63.2" y="183.3">22 5% 1/8W</text>
<text x="75.9" y="185.3">1</text>
<text x="83.8" y="185.3">2</text>
<text x="148.4" y="185.3">FRAS1*</text>
<text x="303.1" y="185.3">FRAS1*</text>
<text x="316.4" y="185.3">1</text>
<text x="38.1" y="191.8">CAS0L* {3,15}</text>
<text x="39.2" y="186.1">RAS1* {3,15}</text>
<text x="75.6" y="188.9">22 5% 1/8W</text>
<text x="88.3" y="190.9">1</text>
<text x="96.2" y="190.9">2</text>
<text x="322.6" y="186.1">TP39</text>
<text x="37.8" y="197.4">CAS0H* {3,15}</text>
<text x="88.1" y="194.6">22 5% 1/8W</text>
<text x="100.8" y="196.6">1</text>
<text x="108.7" y="196.6">2</text>
<text x="149" y="196.6">FCAS0H*</text>
<text x="38.1" y="203.1">CAS1L* {3,15}</text>
<text x="100.5" y="200.2">22 5% 1/8W</text>
<text x="114.3" y="202.2">1</text>
<text x="122.2" y="202.2">2</text>
<text x="149" y="202.2">FCAS1L*</text>
<text x="37.8" y="208.7">CAS1H* {3,15}</text>
<text x="114" y="205.9">22 5% 1/8W</text>
<text x="131.2" y="207.9">1</text>
<text x="139.1" y="207.9">2</text>
<text x="149" y="207.9">FCAS1H*</text>
<text x="131" y="211.5">22 5% 1/8W</text>
<text x="335" y="245.4">THE INFORMATION CONTAINED HEREIN IS THE PROPRIETARY</text>
<text x="334.2" y="247.1">PROPERTY OF APPLE COMPUTER, INC. THE POSSESSOR</text>
<text x="335.6" y="251">(I)</text>
<text x="336.1" y="248.8">AGREES TO THE FOLLOWING</text>
<text x="339.1" y="251">TO MAINTAIN THE DOCUMENT IN CONFIDENCE</text>
<text x="334.2" y="254.4">(III) NOT TO REVEAL OR PUBLISH IT IN WHOLE OR PART</text>
<text x="335.6" y="252.7">(II) NOT TO REPRODUCE OR COPY IT</text>
<text x="354.2" y="257.2">SIZE</text>
<text x="360.4" y="257.2">DRAWING NUMBER</text>
<text x="384.7" y="257.2">REV.</text>
<text x="354.2" y="263.5">SCALE</text>
<text x="372.3" y="265.7">SHT</text>
<text x="377.9" y="265.7">4</text>
<text x="381.8" y="265.7">OF 15</text>
</g>
</svg>
